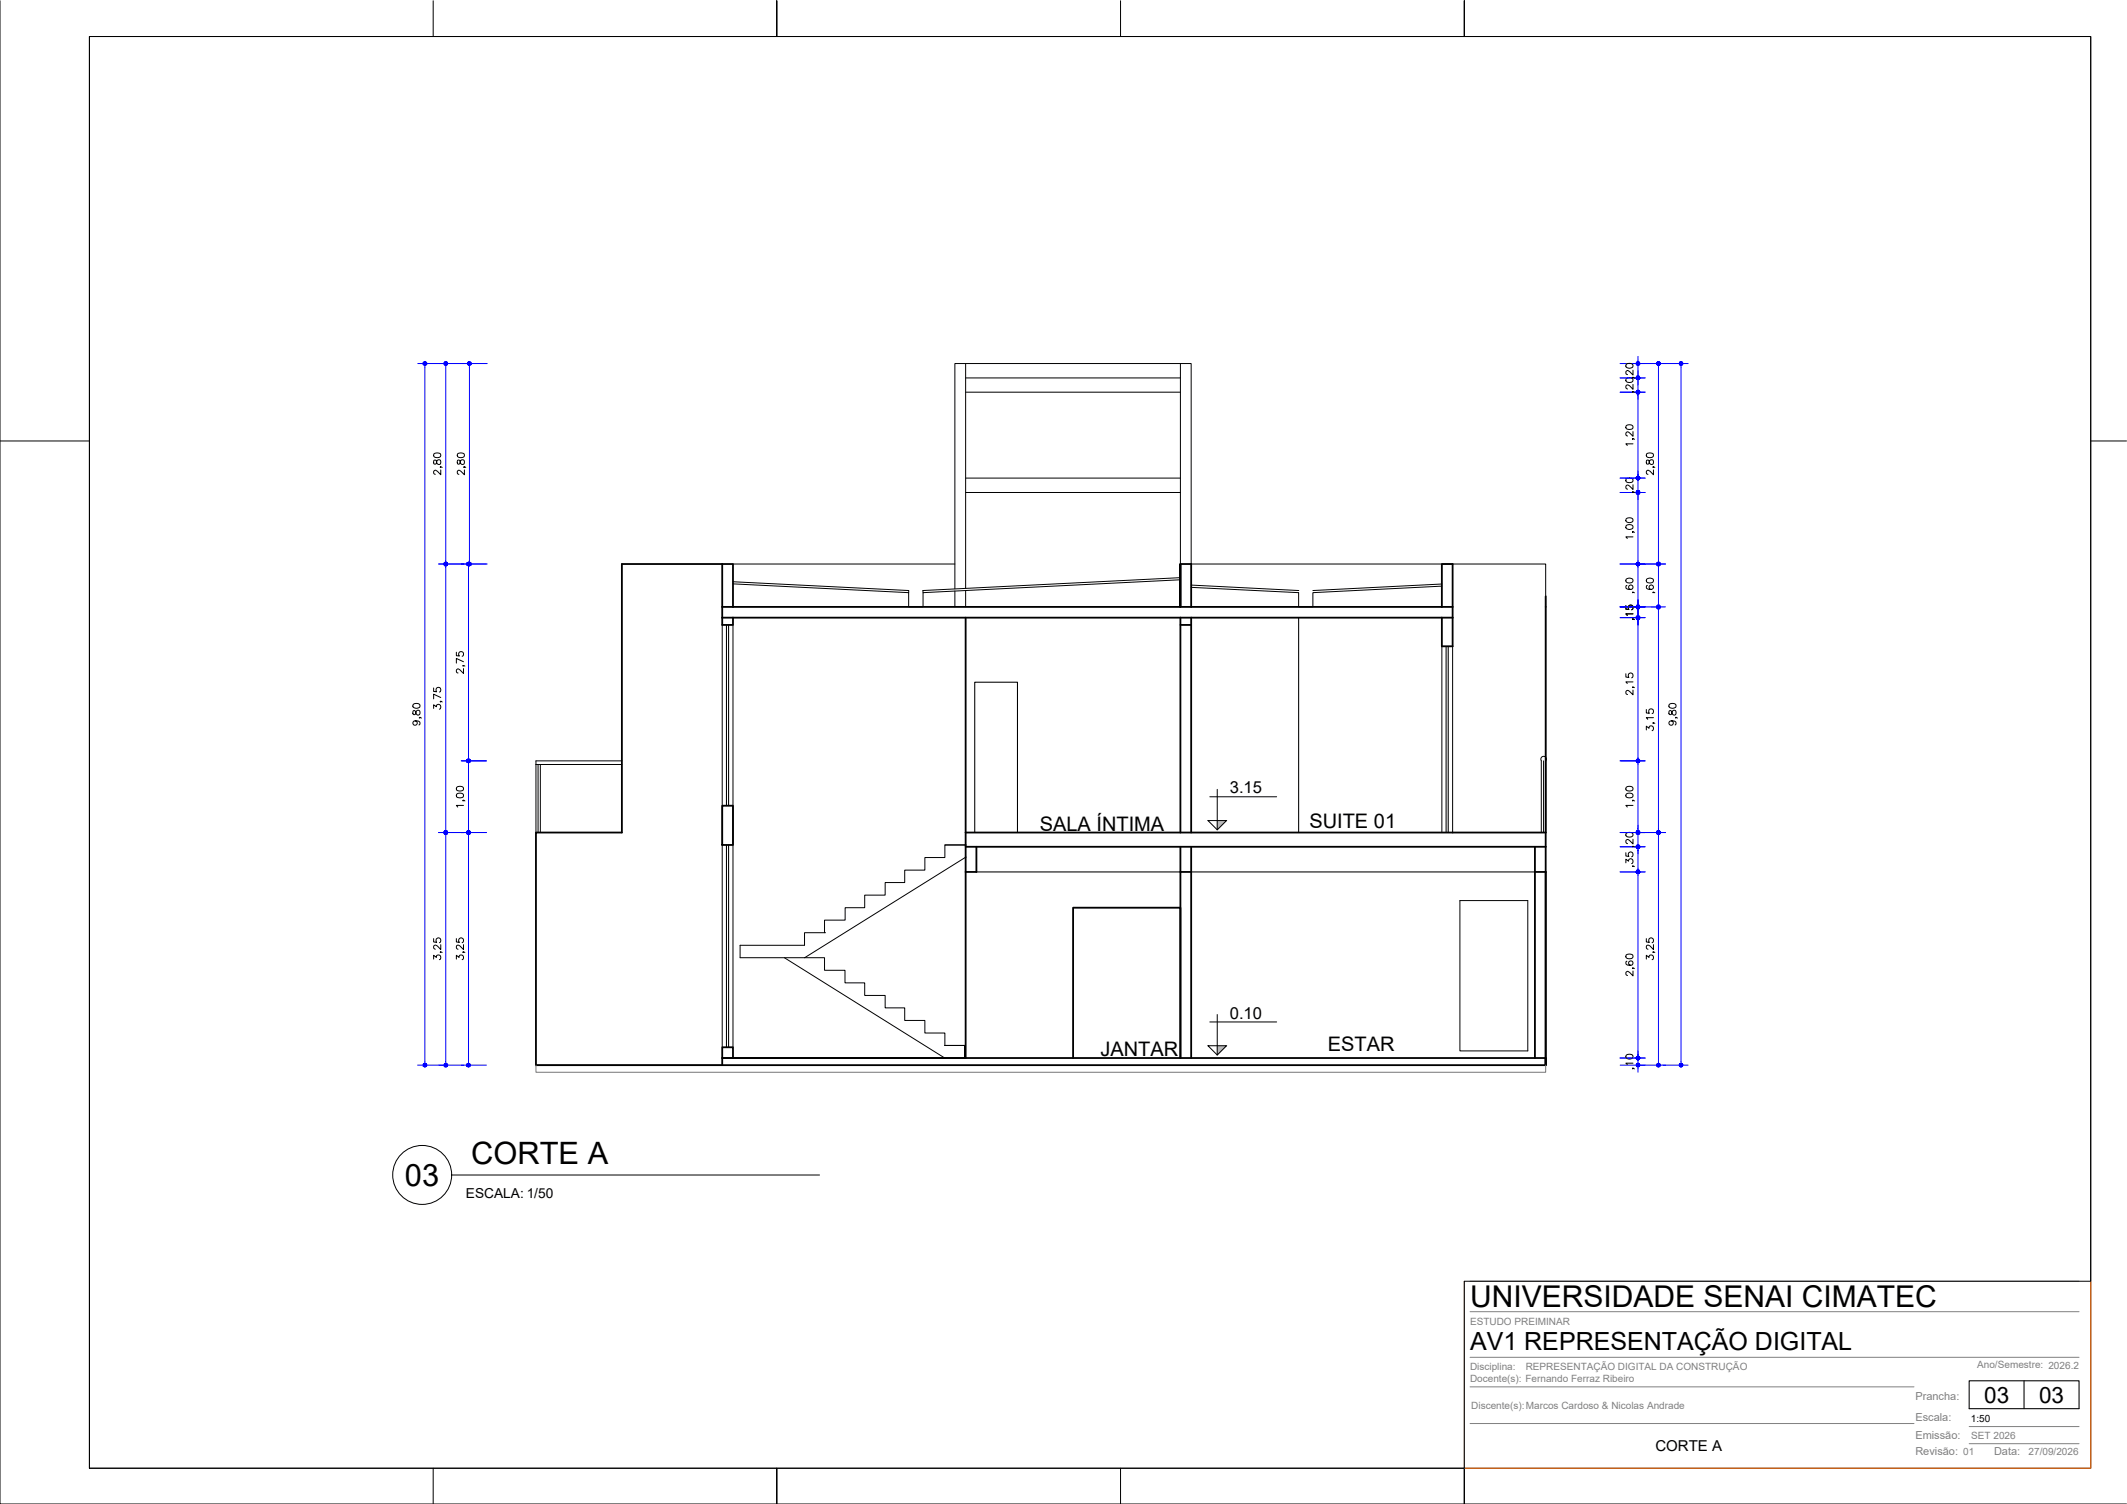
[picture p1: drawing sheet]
<svg xmlns="http://www.w3.org/2000/svg" width="594mm" height="420mm" viewBox="0 0 594 420" stroke-linecap="round" stroke-linejoin="round" font-family="sans-serif">
<!-- layer: ARQ_CONC CT -->
<path d="M201.7 169.5h204v3.1h-204zM269.7 232.6h162v4h-162zM149.7 297.6h282v-2h-230v2M201.7 295.6h68" fill="none" stroke="#000" stroke-width=".51"/>
<!-- layer: ARQ_VISTA 03 -->
<path d="M149.7 297.6h52" fill="none" stroke="#000" stroke-width=".3"/>
<!-- layer: ARQ_ALV VS -->
<path d="M204.7 157.6h62M201.7 174.6v118M204.7 174.6v118M266.7 164.5v-62.9h66v56h99v75M173.7 212.6h-24v1h24M430.5 212.6a.78 .78 0 0 1 .1-1.1 .78 .78 0 0 1 1.1 0 .78 .78 0 0 1 .1 1.1M407.8 251.6h18.9v42h-18.9z" fill="none" stroke="#000" stroke-width=".28"/>
<!-- layer: ARQ_ESQ CT -->
<path d="M202.9 174.6v50.5M203.5 174.6v50.5M403.9 180.6v52M404.5 180.6v52M202.9 236.1v56.5M203.5 236.1v56.5M272.2 232.6v-42h12v42" fill="none" stroke="#000" stroke-width=".3"/>
<!-- layer: ARQ_PISO -->
<path d="M402.7 180.6v52M405.7 180.6v52" fill="none" stroke="#000" stroke-width=".28"/>
<!-- layer: ARQ_ALV CT -->
<g fill="none" stroke="#000" stroke-width=".51">
<path d="M201.7 157.6h-28v75h-24v65M201.7 157.6h3v11.9M201.7 157.6v11.9M329.7 157.6v11.9v-11.9M329.7 157.6h3v11.9M201.7 172.6v2h3v-2M269.7 172.6v60M329.7 172.6v2h3v-2M329.7 174.6v58M332.7 174.6v58M402.7 169.5v-11.9h3v11.9M402.7 172.6v8h3v-8"/>
<path d="M431.7 166.6v66M201.7 225.1h3v11h-3zM269.7 236.6v59M272.7 236.6v7h-3M329.7 236.6v59v-42h-30v42M332.7 236.6v59M428.7 236.6v59M431.7 236.6v61M329.7 243.6h3M428.7 243.6h3M201.7 295.6v-3h3v3"/>
</g>
<!-- layer: ARQ_VISTA 01 -->
<path d="M149.7 213.6v19M150.3 213.6v19M150.9 213.6v19M430.5 212.6v20M431.1 212.6v20M431.7 212.6v20M263.9 236.1h5.6M269.7 236.1h-5.8v3.5h-5.6v3.5h-5.6v3.4h-5.5v3.6h-5.7v3.5h-5.4v3.4h-5.8v3.6h-5.6v3.5h-18v3.4h18M269.7 239.5l-45 28M230.3 260.6h.1" fill="none" stroke="#000" stroke-width=".28"/>
<!-- layer: ARQ_DIV -->
<path d="M362.7 172.6v60M272.7 243.6h57M332.7 243.6h96" fill="none" stroke="#000" stroke-width=".3"/>
<!-- layer: ARQ_PROJ INF -->
<path d="M269.7 101.6v62.8M269.7 105.6h60M269.7 109.6h60M329.7 101.6v56M269.7 133.6h60M269.7 137.6h60M266.7 165.1v4.4M269.7 165v4.5M219.1 267.5l44.8 28.1M224.7 267.5h5.6v3.6h5.7v3.5h5.5v3.5h5.7v3.5h5.5v3.5h5.6v3.5h5.6v3.5M263.9 292.1h5.6v3.5v-3.5z" fill="none" stroke="#000" stroke-width=".28"/>
<!-- layer: ARQ_0_AREAS -->
<path d="M269.5 236.1h.2" fill="none" stroke="#5a1694" stroke-width=".28"/>
<!-- layer: ARQ_METAL CT -->
<path d="M204.7 162.5l49.1 2.5v.6M204.7 163.1l49.1 2.5M329.7 162l-71.9 3.6v3.9h-4v-3.9M329.7 161.4l-71.9 3.6v.6M332.7 163.4l30.1 1.6M402.7 163.7l-36 1.9v3.9h-4v-3.9l-30-1.5M402.7 163.2l-36 1.8" fill="none" stroke="#000" stroke-width=".28"/>
<!-- layer: ARQ_COTA_AZUL -->
<g fill="none" stroke="#00f" stroke-width=".28">
<path d="M116.7 101.6h19.4M118.7 102.1v195M124.5 102.1v55M131.1 102.1v55M452.5 101.6h19M452.5 109.6h7M452.5 105.6h7M457.5 110.6v21.9M463.2 102.1v55M469.5 102.1v195M452.5 137.6h7M452.5 133.6h7"/>
<path d="M457.5 138.6v18.5M122.5 157.6h13.6M124.5 158.1v74M130.9 158.1v53.9M452.5 157.6h12.7M457.5 158.1v10.5M463.2 158.1v11M452.5 169.5h12.7M452.5 172.6h7M457.5 170.6v41.4M463.2 170.1v62M128.8 212.6h7"/>
<path d="M130.9 213.1v19M452.5 212.6h7M457.5 213.1v18.5M122.5 232.6h13.3M124.5 233v64.1M130.9 233v64.1M452.5 232.6h12.7M452.5 236.6h7M463.2 233v64.1M452.5 243.6h7M457.5 244.6v50M116.7 297.6h19.1"/>
<path d="M452.5 297.6h19M452.5 295.6h7"/>
</g>
<g fill="#00f" stroke="#00f" stroke-width=".28">
<path d="M469.5 297.6v.5l.3-.1zM469.5 297.6l.4 .2-.1 .2zM469.5 297.6l.4 .2 .1-.2z"/>
<path d="M469.5 297.6h.5l-.1-.3zM469.8 297.1l.1 .2-.4 .3zM469.5 297.1v.5l.3-.5z"/>
<path d="M469.3 297.1l.2 .5v-.5zM469.3 297.1l.2 .5-.4-.3zM469.1 297.3l-.1 .3h.5z"/>
<path d="M469 297.6l.1 .2 .4-.2zM469.1 297.8l.4-.2-.2 .4zM469.5 297.6l-.2 .4 .2 .1z"/>
<path d="M469.3 101.1l.2 .5v-.6zM469.3 101.1l.2 .5-.4-.3zM469.1 101.3l-.1 .3h.5z"/>
<path d="M469 101.6l.1 .2 .4-.2zM469.1 101.8l.4-.2-.2 .4zM469.5 101.6l-.2 .4 .2 .1z"/>
<path d="M469.5 101.6v.5l.3-.1zM469.5 101.6l.4 .2-.1 .2zM469.5 101.6l.4 .2 .1-.2z"/>
<path d="M469.5 101.6h.5l-.1-.3zM469.8 101.1l.1 .2-.4 .3zM469.5 101v.6l.3-.5z"/>
<path d="M118.4 101.1l.3 .5v-.6zM118.2 101.3l.2-.2 .3 .5zM118.2 101.3v.3h.5z"/>
<path d="M118.2 101.6v.2l.5-.2zM118.2 101.8l.5-.2-.3 .4zM118.7 101.6l-.3 .4 .3 .1z"/>
<path d="M118.7 101.6v.5l.2-.1zM118.7 101.6l.4 .2-.2 .2zM118.7 101.6l.4 .2 .1-.2z"/>
<path d="M118.7 101.6h.5l-.1-.3zM118.9 101.1l.2 .2-.4 .3zM118.7 101v.6l.2-.5z"/>
<path d="M118.7 297.6v.5l.2-.1zM118.7 297.6l.4 .2-.2 .2zM118.7 297.6l.4 .2 .1-.2z"/>
<path d="M118.7 297.6h.5l-.1-.3zM118.9 297.1l.2 .2-.4 .3zM118.7 297.1v.5l.2-.5z"/>
<path d="M118.4 297.1l.3 .5v-.5zM118.2 297.3l.2-.2 .3 .5zM118.2 297.3v.3h.5z"/>
<path d="M118.2 297.6v.2l.5-.2zM118.2 297.8l.5-.2-.3 .4zM118.7 297.6l-.3 .4 .3 .1z"/>
<path d="M463 101.1l.2 .5v-.6zM463 101.1l.2 .5-.4-.3zM462.8 101.3l-.1 .3h.5z"/>
<path d="M462.7 101.6l.1 .2 .4-.2zM462.8 101.8l.4-.2-.2 .4zM463.2 101.6l-.2 .4 .2 .1z"/>
<path d="M463.2 101.6v.5l.3-.1zM463.2 101.6l.4 .2-.1 .2zM463.2 101.6l.4 .2 .1-.2z"/>
<path d="M463.2 101.6h.5l-.1-.3zM463.5 101.1l.1 .2-.4 .3zM463.2 101v.6l.3-.5z"/>
<path d="M463.2 157.6v.5l.3-.1zM463.2 157.6l.4 .2-.1 .2zM463.2 157.6l.4 .2 .1-.2z"/>
<path d="M463.2 157.6h.5l-.1-.3zM463.5 157.1l.1 .2-.4 .3zM463.2 157.1v.5l.3-.5z"/>
<path d="M463 157.1l.2 .5v-.5zM463 157.1l.2 .5-.4-.3zM462.8 157.3l-.1 .3h.5z"/>
<path d="M462.7 157.6l.1 .2 .4-.2zM462.8 157.8l.4-.2-.2 .4zM463.2 157.6l-.2 .4 .2 .1z"/>
<path d="M463 157.1l.2 .5v-.5zM463 157.1l.2 .5-.4-.3zM462.8 157.3l-.1 .3h.5z"/>
<path d="M462.7 157.6l.1 .2 .4-.2zM462.8 157.8l.4-.2-.2 .4zM463.2 157.6l-.2 .4 .2 .1z"/>
<path d="M463.2 157.6v.5l.3-.1zM463.2 157.6l.4 .2-.1 .2zM463.2 157.6l.4 .2 .1-.2z"/>
<path d="M463.2 157.6h.5l-.1-.3zM463.5 157.1l.1 .2-.4 .3zM463.2 157.1v.5l.3-.5z"/>
<path d="M463.2 169.5v.6l.3-.1zM463.2 169.5l.4 .3-.1 .2zM463.2 169.5l.4 .3 .1-.3z"/>
<path d="M463.2 169.5h.5l-.1-.2zM463.5 169.1l.1 .2-.4 .2zM463.2 169.1v.4l.3-.4z"/>
<path d="M463 169.1l.2 .4v-.4zM463 169.1l.2 .4-.4-.2zM462.8 169.3l-.1 .2h.5z"/>
<path d="M462.7 169.5l.1 .3 .4-.3zM462.8 169.8l.4-.3-.2 .5zM463.2 169.5l-.2 .5 .2 .1z"/>
<path d="M463.2 232.6v.4h.3zM463.2 232.6l.4 .2-.1 .2zM463.2 232.6l.4 .2 .1-.2z"/>
<path d="M463.2 232.6h.5l-.1-.3zM463.5 232.1l.1 .2-.4 .3zM463.2 232.1v.5l.3-.5z"/>
<path d="M463 232.1l.2 .5v-.5zM463 232.1l.2 .5-.4-.3zM462.8 232.3l-.1 .3h.5z"/>
<path d="M462.7 232.6l.1 .2 .4-.2zM462.8 232.8l.4-.2-.2 .4zM463.2 232.6l-.2 .4h.2z"/>
<path d="M463 169.1l.2 .4v-.4zM463 169.1l.2 .4-.4-.2zM462.8 169.3l-.1 .2h.5z"/>
<path d="M462.7 169.5l.1 .3 .4-.3zM462.8 169.8l.4-.3-.2 .5zM463.2 169.5l-.2 .5 .2 .1z"/>
<path d="M463.2 169.5v.6l.3-.1zM463.2 169.5l.4 .3-.1 .2zM463.2 169.5l.4 .3 .1-.3z"/>
<path d="M463.2 169.5h.5l-.1-.2zM463.5 169.1l.1 .2-.4 .2zM463.2 169.1v.4l.3-.4z"/>
<path d="M463 232.1l.2 .5v-.5zM463 232.1l.2 .5-.4-.3zM462.8 232.3l-.1 .3h.5z"/>
<path d="M462.7 232.6l.1 .2 .4-.2zM462.8 232.8l.4-.2-.2 .4zM463.2 232.6l-.2 .4h.2z"/>
<path d="M463.2 232.6v.4h.3zM463.2 232.6l.4 .2-.1 .2zM463.2 232.6l.4 .2 .1-.2z"/>
<path d="M463.2 232.6h.5l-.1-.3zM463.5 232.1l.1 .2-.4 .3zM463.2 232.1v.5l.3-.5z"/>
<path d="M463.2 297.6v.5l.3-.1zM463.2 297.6l.4 .2-.1 .2zM463.2 297.6l.4 .2 .1-.2z"/>
<path d="M463.2 297.6h.5l-.1-.3zM463.5 297.1l.1 .2-.4 .3zM463.2 297.1v.5l.3-.5z"/>
<path d="M463 297.1l.2 .5v-.5zM462.8 297.3l.2-.2 .2 .5zM462.8 297.3l-.1 .3h.5z"/>
<path d="M462.7 297.6l.1 .2 .4-.2zM462.8 297.8l.4-.2-.2 .4zM463.2 297.6l-.2 .4 .2 .1z"/>
<path d="M457.2 212.1l.3 .5v-.6zM457.1 212.3l.1-.2 .3 .5zM457.1 212.3l-.1 .3h.5z"/>
<path d="M457 212.6l.1 .2 .4-.2zM457.1 212.8l.4-.2-.3 .4zM457.5 212.6l-.3 .4 .3 .1z"/>
<path d="M457.5 212.6v.5l.3-.1zM457.5 212.6l.4 .2-.1 .2zM457.5 212.6l.4 .2 .1-.2z"/>
<path d="M457.5 212.6h.5l-.1-.3zM457.8 212.1l.1 .2-.4 .3zM457.5 212v.6l.3-.5z"/>
<path d="M457.5 212.6v.5l.3-.1zM457.5 212.6l.4 .2-.1 .2zM457.5 212.6l.4 .2 .1-.2z"/>
<path d="M457.5 212.6h.5l-.1-.3zM457.8 212.1l.1 .2-.4 .3zM457.5 212v.6l.3-.5z"/>
<path d="M457.2 212.1l.3 .5v-.6zM457.1 212.3l.1-.2 .3 .5zM457.1 212.3l-.1 .3h.5z"/>
<path d="M457 212.6l.1 .2 .4-.2zM457.1 212.8l.4-.2-.3 .4zM457.5 212.6l-.3 .4 .3 .1z"/>
<path d="M457.2 157.1l.3 .5v-.5zM457.2 157.1l.3 .5-.4-.3zM457.1 157.3l-.1 .3h.5z"/>
<path d="M457 157.6l.1 .2 .4-.2zM457.1 157.8l.4-.2-.3 .4zM457.5 157.6l-.3 .4 .3 .1z"/>
<path d="M457.5 157.6v.5l.3-.1zM457.5 157.6l.4 .2-.1 .2zM457.5 157.6l.4 .2 .1-.2z"/>
<path d="M457.5 157.6h.5l-.1-.3zM457.8 157.1l.1 .2-.4 .3zM457.5 157.1v.5l.3-.5z"/>
<path d="M457.5 157.6v.5l.3-.1zM457.5 157.6l.4 .2-.1 .2zM457.5 157.6l.4 .2 .1-.2z"/>
<path d="M457.5 157.6h.5l-.1-.3zM457.8 157.1l.1 .2-.4 .3zM457.5 157.1v.5l.3-.5z"/>
<path d="M457.2 157.1l.3 .5v-.5zM457.2 157.1l.3 .5-.4-.3zM457.1 157.3l-.1 .3h.5z"/>
<path d="M457 157.6l.1 .2 .4-.2zM457.1 157.8l.4-.2-.3 .4zM457.5 157.6l-.3 .4 .3 .1z"/>
<path d="M124.2 232.1l.3 .5v-.5zM124.2 232.1l.3 .5-.4-.3zM124.1 232.3l-.1 .3h.5z"/>
<path d="M124 232.6l.1 .2 .4-.2zM124.1 232.8l.4-.2-.3 .4zM124.5 232.6l-.3 .4h.3z"/>
<path d="M124.5 232.6v.4h.3zM124.5 232.6l.4 .2-.1 .2zM124.5 232.6l.4 .2 .1-.2z"/>
<path d="M124.5 232.6h.5l-.1-.3zM124.8 232.1l.1 .2-.4 .3zM124.5 232.1v.5l.3-.5z"/>
<path d="M124.5 297.6v.5l.3-.1zM124.5 297.6l.4 .2-.1 .2zM124.5 297.6l.4 .2 .1-.2z"/>
<path d="M124.5 297.6h.5l-.1-.3zM124.8 297.1l.1 .2-.4 .3zM124.5 297.1v.5l.3-.5z"/>
<path d="M124.2 297.1l.3 .5v-.5zM124.2 297.1l.3 .5-.4-.3zM124.1 297.3l-.1 .3h.5z"/>
<path d="M124 297.6l.1 .2 .4-.2zM124.1 297.8l.4-.2-.3 .4zM124.5 297.6l-.3 .4 .3 .1z"/>
<path d="M124.5 232.6v.4h.3zM124.5 232.6l.4 .2-.1 .2zM124.5 232.6l.4 .2 .1-.2z"/>
<path d="M124.5 232.6h.5l-.1-.3zM124.8 232.1l.1 .2-.4 .3zM124.5 232.1v.5l.3-.5z"/>
<path d="M124.2 232.1l.3 .5v-.5zM124.2 232.1l.3 .5-.4-.3zM124.1 232.3l-.1 .3h.5z"/>
<path d="M124 232.6l.1 .2 .4-.2zM124.1 232.8l.4-.2-.3 .4zM124.5 232.6l-.3 .4h.3z"/>
<path d="M124.2 157.1l.3 .5v-.5zM124.2 157.1l.3 .5-.4-.3zM124.1 157.3l-.1 .3h.5z"/>
<path d="M124 157.6l.1 .2 .4-.2zM124.1 157.8l.4-.2-.3 .4zM124.5 157.6l-.3 .4 .3 .1z"/>
<path d="M124.5 157.6v.5l.3-.1zM124.5 157.6l.4 .2-.1 .2zM124.5 157.6l.4 .2 .1-.2z"/>
<path d="M124.5 157.6h.5l-.1-.3zM124.8 157.1l.1 .2-.4 .3zM124.5 157.1v.5l.3-.5z"/>
<path d="M124.5 157.6v.5l.3-.1zM124.5 157.6l.4 .2-.1 .2zM124.5 157.6l.4 .2 .1-.2z"/>
<path d="M124.5 157.6h.5l-.1-.3zM124.8 157.1l.1 .2-.4 .3zM124.5 157.1v.5l.3-.5z"/>
<path d="M124.2 157.1l.3 .5v-.5zM124.2 157.1l.3 .5-.4-.3zM124.1 157.3l-.1 .3h.5z"/>
<path d="M124 157.6l.1 .2 .4-.2zM124.1 157.8l.4-.2-.3 .4zM124.5 157.6l-.3 .4 .3 .1z"/>
<path d="M124.2 101.1l.3 .5v-.6zM124.2 101.1l.3 .5-.4-.3zM124.1 101.3l-.1 .3h.5z"/>
<path d="M124 101.6l.1 .2 .4-.2zM124.1 101.8l.4-.2-.3 .4zM124.5 101.6l-.3 .4 .3 .1z"/>
<path d="M124.5 101.6v.5l.3-.1zM124.5 101.6l.4 .2-.1 .2zM124.5 101.6l.4 .2 .1-.2z"/>
<path d="M124.5 101.6h.5l-.1-.3zM124.8 101.1l.1 .2-.4 .3zM124.5 101v.6l.3-.5z"/>
<path d="M130.9 101.1l.2 .5v-.6zM130.6 101.3l.3-.2 .2 .5zM130.6 101.3v.3h.5z"/>
<path d="M130.6 101.6v.2l.5-.2zM130.6 101.8l.5-.2-.2 .4zM131.1 101.6l-.2 .4 .2 .1z"/>
<path d="M131.1 101.6v.5l.2-.1zM131.1 101.6l.4 .2-.2 .2zM131.1 101.6l.4 .2 .1-.2z"/>
<path d="M131.1 101.6h.5l-.1-.3zM131.3 101.1l.2 .2-.4 .3zM131.1 101v.6l.2-.5z"/>
<path d="M131.1 157.6v.5l.2-.1zM131.1 157.6l.4 .2-.2 .2zM131.1 157.6l.4 .2 .1-.2z"/>
<path d="M131.1 157.6h.5l-.1-.3zM131.3 157.1l.2 .2-.4 .3zM131.1 157.1v.5l.2-.5z"/>
<path d="M130.9 157.1l.2 .5v-.5zM130.6 157.3l.3-.2 .2 .5zM130.6 157.3v.3h.5z"/>
<path d="M130.6 157.6v.2l.5-.2zM130.6 157.8l.5-.2-.2 .4zM131.1 157.6l-.2 .4 .2 .1z"/>
<path d="M130.6 157.1l.3 .5v-.5zM130.4 157.3l.2-.2 .3 .5zM130.4 157.3l-.1 .3h.6z"/>
<path d="M130.3 157.6l.1 .2 .5-.2zM130.4 157.8l.5-.2-.3 .4zM130.9 157.6l-.3 .4 .3 .1z"/>
<path d="M130.9 157.6v.5l.2-.1zM130.9 157.6l.4 .2-.2 .2zM130.9 157.6l.4 .2v-.2z"/>
<path d="M130.9 157.6h.4v-.3zM131.1 157.1l.2 .2-.4 .3zM130.9 157.1v.5l.2-.5z"/>
<path d="M130.9 212.6v.5l.2-.1zM130.9 212.6l.4 .2-.2 .2zM130.9 212.6l.4 .2v-.2z"/>
<path d="M130.9 212.6h.4v-.3zM131.1 212.1l.2 .2-.4 .3zM130.9 212v.6l.2-.5z"/>
<path d="M130.6 212.1l.3 .5v-.6zM130.4 212.3l.2-.2 .3 .5zM130.4 212.3l-.1 .3h.6z"/>
<path d="M130.3 212.6l.1 .2 .5-.2zM130.4 212.8l.5-.2-.3 .4zM130.9 212.6l-.3 .4 .3 .1z"/>
<path d="M130.6 212.1l.3 .5v-.6zM130.4 212.3l.2-.2 .3 .5zM130.4 212.3l-.1 .3h.6z"/>
<path d="M130.3 212.6l.1 .2 .5-.2zM130.4 212.8l.5-.2-.3 .4zM130.9 212.6l-.3 .4 .3 .1z"/>
<path d="M130.9 212.6v.5l.2-.1zM130.9 212.6l.4 .2-.2 .2zM130.9 212.6l.4 .2v-.2z"/>
<path d="M130.9 212.6h.4v-.3zM131.1 212.1l.2 .2-.4 .3zM130.9 212v.6l.2-.5z"/>
<path d="M130.9 232.6v.4h.2zM130.9 232.6l.4 .2-.2 .2zM130.9 232.6l.4 .2v-.2z"/>
<path d="M130.9 232.6h.4v-.3zM131.1 232.1l.2 .2-.4 .3zM130.9 232.1v.5l.2-.5z"/>
<path d="M130.6 232.1l.3 .5v-.5zM130.6 232.1l.3 .5-.5-.3zM130.4 232.3l-.1 .3h.6z"/>
<path d="M130.3 232.6l.1 .2 .5-.2zM130.4 232.8l.5-.2-.3 .4zM130.9 232.6l-.3 .4h.3z"/>
<path d="M130.6 232.1l.3 .5v-.5zM130.6 232.1l.3 .5-.5-.3zM130.4 232.3l-.1 .3h.6z"/>
<path d="M130.3 232.6l.1 .2 .5-.2zM130.4 232.8l.5-.2-.3 .4zM130.9 232.6l-.3 .4h.3z"/>
<path d="M130.9 232.6v.4h.2zM130.9 232.6l.4 .2-.2 .2zM130.9 232.6l.4 .2v-.2z"/>
<path d="M130.9 232.6h.4v-.3zM131.1 232.1l.2 .2-.4 .3zM130.9 232.1v.5l.2-.5z"/>
<path d="M130.9 297.6v.5l.2-.1zM130.9 297.6l.4 .2-.2 .2zM130.9 297.6l.4 .2v-.2z"/>
<path d="M130.9 297.6h.4v-.3zM131.1 297.1l.2 .2-.4 .3zM130.9 297.1v.5l.2-.5z"/>
<path d="M130.6 297.1l.3 .5v-.5zM130.4 297.3l.2-.2 .3 .5zM130.4 297.3l-.1 .3h.6z"/>
<path d="M130.3 297.6l.1 .2 .5-.2zM130.4 297.8l.5-.2-.3 .4zM130.9 297.6l-.3 .4 .3 .1z"/>
</g>
<g fill="none" stroke="#000" stroke-width=".28">
<path d="M121.2 128.6a.66 .66 0 0 0 .4 1.1l.2-.1 .3-.9 .4-.3a.66 .66 0 0 1 .6 .7 .66 .66 0 0 1-.6 .7l-.4-.3-.3-.9zM121.2 126.8l.8-.3a.85 .85 0 0 1 1.1 .8 1.16 1.16 0 0 1-2 0zM123 130.4v.2v-.2l.5 .2M123.1 131.3v1.3l-1.4-1.2-.6 .3 .1 .6 .4 .2M459.9 128.6a.66 .66 0 0 0 .4 1.1l.2-.1 .3-.9 .3-.3a.66 .66 0 0 1 .7 .7 .66 .66 0 0 1-.7 .7l-.3-.3-.3-.9zM459.9 126.8l.8-.3a.85 .85 0 0 1 1.1 .8 1.16 1.16 0 0 1-2 0zM461.7 130.4v.2v-.2l.5 .2M461.8 131.3v1.3l-1.4-1.2-.6 .3 .1 .6 .4 .2M115.4 198.6v1h.6l.2-.6a.58 .58 0 0 1 .5-.6 .58 .58 0 0 1 .6 .5l-.2 .7a.73 .73 0 0 1-.8-.1 .73 .73 0 0 1-.2-.7 .39 .39 0 0 0-.3-.3 .39 .39 0 0 0-.4 .1zM115.4 196.8l.8-.3a.85 .85 0 0 1 1.1 .8 1.12 1.12 0 0 1-2 0zM121.1 197.9v-1l.8 .5a.67 .67 0 0 1 .9-.6 .67 .67 0 0 1 .2 1.1l-.3 .2M121.1 192.2v1l.9 .1a.7 .7 0 0 1-.1-1.1 .7 .7 0 0 1 1.1 .1 .7 .7 0 0 1-.3 1"/>
<path d="M123 195.9v.2v-.2l.5 .2M123.1 194.9l-2-1v1.3M459.8 198.2v1l.9 .1a.7 .7 0 0 1-.1-1.1 .7 .7 0 0 1 1.1 .1 .7 .7 0 0 1-.3 1M466.2 198.6a.73 .73 0 0 0 .2 1h.4l.2-.6a.58 .58 0 0 1 .5-.6 .58 .58 0 0 1 .6 .5l-.1 .7a.84 .84 0 0 1-.9-.1 .84 .84 0 0 1-.3-.9zM466.2 196.8l.8-.3a.85 .85 0 0 1 1.1 .8 1.12 1.12 0 0 1-2 0zM116 201.4a.62 .62 0 0 1 .5 .8 .62 .62 0 0 1-1 .3 .62 .62 0 0 1 .1-1l.4-.1a.94 .94 0 0 1 1.3 .7l-.3 .4M117.2 200.4v.2v-.2l.5 .2M127.6 220l.7-.3a.85 .85 0 0 1 1.2 .7 1.16 1.16 0 0 1-2 0zM459.8 203.9v-1l.8 .6a.67 .67 0 0 1 .6-.7 .67 .67 0 0 1 .7 .6 .67 .67 0 0 1-.5 .7M461.7 201.9v.2v-.2l.5 .2M461.8 200.5h-2l.4 .5M466.8 201.4a.62 .62 0 0 1 .5 .8 .62 .62 0 0 1-1 .3 .62 .62 0 0 1 .1-1l.4-.1a.92 .92 0 0 1 1.3 .7l-.2 .4"/>
<path d="M468 200.4v.2v-.2l.5 .2M127.6 221.9l.7-.3a.85 .85 0 0 1 1.2 .7 1.16 1.16 0 0 1-2 0zM129.4 223.6v.2v-.2l.4 .2M129.5 225h-2l.3 .5M121.1 267.9v-1l.8 .6a.66 .66 0 0 1 .6-.7 .66 .66 0 0 1 .7 .5 .66 .66 0 0 1-.5 .8M121.1 262.2v.9l.9 .2a.72 .72 0 0 1-.1-1.1 .72 .72 0 0 1 1.1 .1 .72 .72 0 0 1-.3 1.1M123 265.9v.2v-.2l.5 .2M123.1 263.9v1.4l-1.4-1.3-.6 .4 .1 .6 .4 .2M127.5 267.9v-1l.7 .6a.66 .66 0 0 1 .6-.7 .66 .66 0 0 1 .7 .5 .66 .66 0 0 1-.4 .8M127.5 262.2v.9l.8 .2a.72 .72 0 0 1 0-1.1 .72 .72 0 0 1 1.1 .1 .72 .72 0 0 1-.3 1.1M129.4 265.9v.2v-.2l.4 .2M129.5 263.9v1.4l-1-1-.7-.3-.2 .2-.1 .6 .4 .4"/>
<path d="M459.8 267.9v-1l.8 .6a.66 .66 0 0 1 .6-.7 .66 .66 0 0 1 .7 .5 .66 .66 0 0 1-.5 .8M459.8 262.2v.9l.9 .2a.72 .72 0 0 1-.1-1.1 .72 .72 0 0 1 1.1 .1 .72 .72 0 0 1-.3 1.1M461.7 265.9v.2v-.2l.5 .2M461.8 263.9v1.4l-.9-1-.7-.3-.3 .2-.1 .6 .5 .4"/>
</g>
<!-- layer: 0 -->
<path d="M25 10.2h558.9v347.7h-174.9v52.3h-384zM329.7 243.6h.1" fill="none" stroke="#000" stroke-width=".28"/>
<!-- layer: ARQ_CINZA 02 -->
<path d="M149.7 297.6v2h282v-2" fill="none" stroke="#767676" stroke-width=".28"/>
<!-- layer: SIMB_PREENCHIMENTO -->
<g fill="#bababa" stroke="#bababa" stroke-width=".28">
<path d="M340 229.2h2.6l-2.6 2.6z"/>
<path d="M340 292.1h2.6l-2.6 2.6z"/>
</g>
<!-- layer: SIMB_01 -->
<path d="M337.4 229.2h5.2l-2.6 2.6zM337.9 222.6h18.7M340 220.5v11.3M337.4 292.1h5.2l-2.6 2.6zM337.9 285.5h18.7M340 283.4v11.3" fill="none" stroke="#000" stroke-width=".28"/>
<!-- layer: SIMB_02 -->
<g fill="none" stroke="#000" stroke-width=".28">
<path d="M126.1 328.3h102.8"/>
<circle cx="117.9" cy="328.2" r="8.2"/>
</g>
<!-- layer: MRG_INTERNA -->
<path d="M25 10.2h558.9v400h-558.9zM121 .2v10M217 10.2v-10v10M313 .2v10M409 10.2v-10v10M0 123.2h25M583.9 123.2h10M121 410.2v10M217 410.2v10v-10M313 410.2v10M409 410.2v10v-10" fill="none" stroke="#000" stroke-width=".28"/>
<!-- layer: MRG_EXTERNA -->
<path d="M0 .2v420h593.9" fill="none" stroke="#000" stroke-width=".28"/>
<!-- layer: CAR_0 -->
<path d="M409 357.9v52.3h174.9v-52.3" fill="none" stroke="#ff6b00" stroke-width=".28"/>
<!-- layer: CAR_LINHAS_CINZA -->
<path d="M410.6 357.9h170.1M410.6 379.2h170.1M410.6 366.4h170.1M410.6 397.7h124M410.6 387.4h124" fill="none" stroke="#808080" stroke-width=".28"/>
<!-- layer: CAR_TEXTO_CINZA -->
<path d="M550 398.5h30.7M550 403.3h30.7" fill="none" stroke="#808080" stroke-width=".28"/>
<!-- layer: CAR_LINHAS_DESTAQUE -->
<path d="M550 385.7h30.7v7.8h-30.7zM565.3 385.7v7.8" fill="none" stroke="#000" stroke-width=".3"/>
<g font-size="8.6">
<text x="131.6" y="325.1">CORTE A</text>
<text x="113.1" y="331.3">03</text>
</g>
<text font-size="8.4" x="410.6" y="365.2">UNIVERSIDADE SENAI CIMATEC</text>
<text font-size="7" x="410.6" y="377.2">AV1 REPRESENTAÇÃO DIGITAL</text>
<g font-size="6.3">
<text x="554.2" y="391.9">03</text>
<text x="569.5" y="391.9">03</text>
</g>
<g font-size="5.7">
<text x="463.2" y="166.9" transform="rotate(-90 463.2 166.9)">,60</text>
<text x="130.9" y="189.4" transform="rotate(-90 130.9 189.4)">2,75</text>
</g>
<g font-size="5.6">
<text x="290.4" y="232.1">SALA ÍNTIMA</text>
<text x="365.7" y="231.3">SUITE 01</text>
<text x="370.9" y="293.7">ESTAR</text>
<text x="307.3" y="295.1">JANTAR</text>
</g>
<g font-size="5.3">
<text x="457.2" y="106.9" transform="rotate(-90 457.2 106.9)">,20</text>
<text x="457.2" y="110.8" transform="rotate(-90 457.2 110.8)">,20</text>
<text x="457.2" y="125.6" transform="rotate(-90 457.2 125.6)">1,20</text>
<text x="130.9" y="133.7" transform="rotate(-90 130.9 133.7)">2,80</text>
<text x="457.2" y="151.7" transform="rotate(-90 457.2 151.7)">1,00</text>
<text x="457.2" y="166.9" transform="rotate(-90 457.2 166.9)">,60</text>
<text x="457.2" y="195.4" transform="rotate(-90 457.2 195.4)">2,15</text>
<text x="457.2" y="226.8" transform="rotate(-90 457.2 226.8)">1,00</text>
<text x="457.2" y="243.4" transform="rotate(-90 457.2 243.4)">,35</text>
<text x="457.2" y="273.8" transform="rotate(-90 457.2 273.8)">2,60</text>
</g>
<g font-size="5.3" fill="#00f">
<text x="457.2" y="139" transform="rotate(-90 457.2 139)">,20</text>
<text x="457.2" y="174.3" transform="rotate(-90 457.2 174.3)">,15</text>
<text x="457.2" y="237.8" transform="rotate(-90 457.2 237.8)">,20</text>
<text x="457.2" y="299.9" transform="rotate(-90 457.2 299.9)">,10</text>
</g>
<g font-size="4.6">
<text x="343.5" y="221.7">3.15</text>
<text x="343.5" y="284.6">0.10</text>
</g>
<text font-size="4.2" x="462.4" y="405.4">CORTE A</text>
<text font-size="3.8" x="130.1" y="334.6">ESCALA: 1/50</text>
<g font-size="3.1" fill="#808080">
<text x="535" y="391">Prancha:</text>
<text x="535" y="397">Escala:</text>
<text x="535" y="402">Emissão:</text>
<text x="535" y="406.5">Revisão: 01</text>
<text x="556.9" y="406.5">Data:</text>
</g>
<g font-size="2.8" fill="#808080">
<text x="410.6" y="370.2">ESTUDO PREIMINAR</text>
<text x="410.6" y="382.7">Disciplina:</text>
<text x="426.1" y="382.7">REPRESENTAÇÃO DIGITAL DA CONSTRUÇÃO</text>
<text x="552.2" y="382.1">Ano/Semestre: 2026.2</text>
<text x="410.6" y="386.2">Docente(s): Fernando Ferraz Ribeiro</text>
<text x="410.9" y="393.6">Discente(s):Marcos Cardoso &amp; Nicolas Andrade</text>
<text x="550.6" y="402">SET 2026</text>
<text x="566.6" y="406.5">27/09/2026</text>
</g>
<text font-size="2.8" x="550.5" y="397.3">1:50</text>
</svg>
